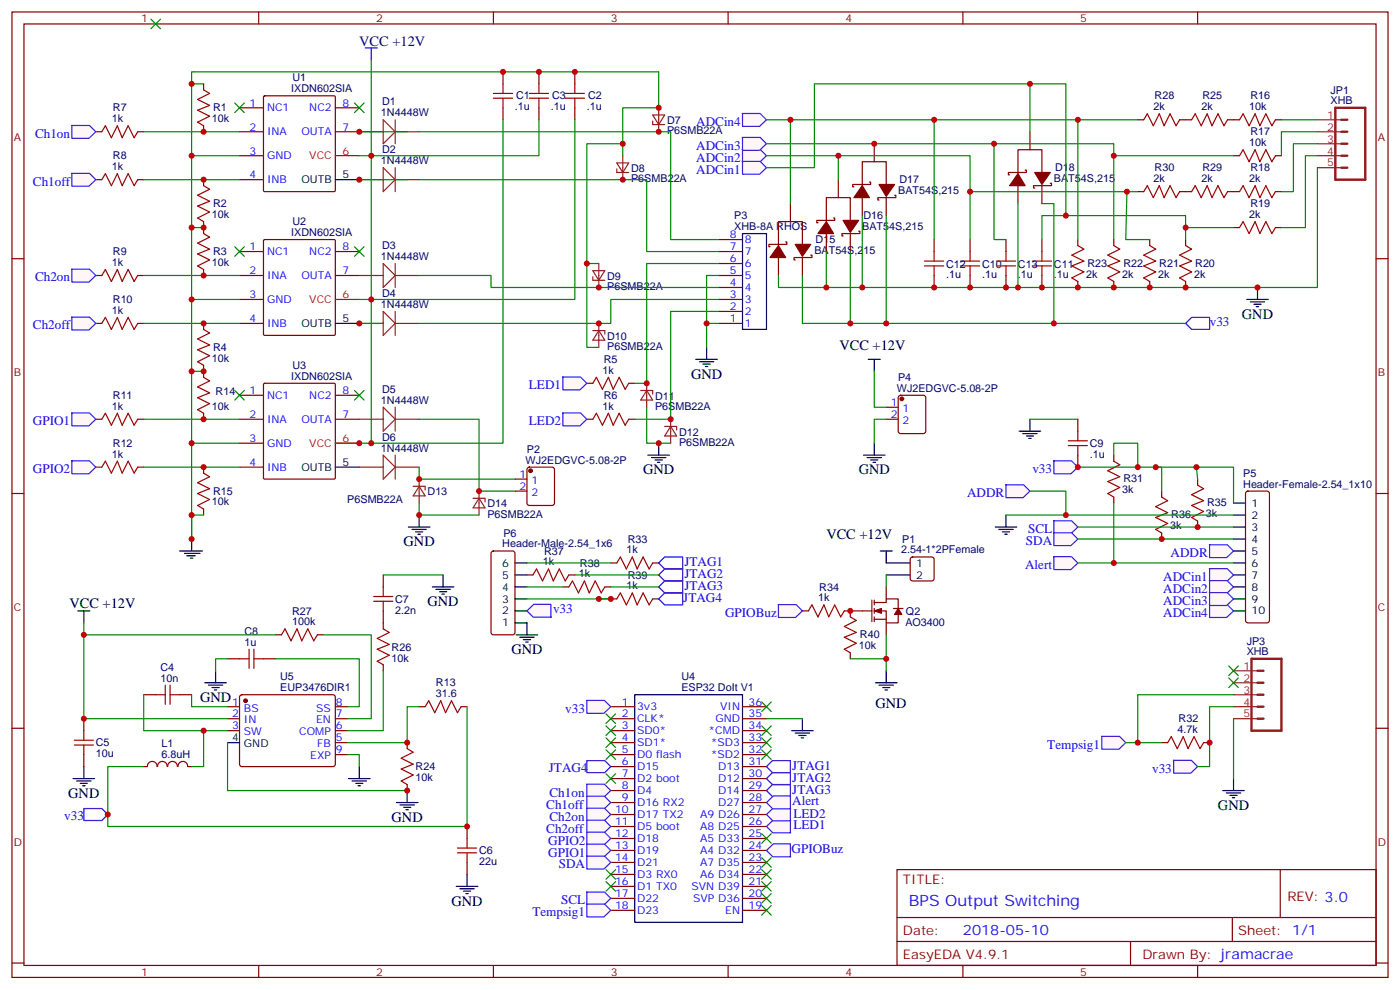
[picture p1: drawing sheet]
<svg xmlns="http://www.w3.org/2000/svg" width="412mm" height="292mm" viewBox="0 0 412 292" stroke-linecap="round" stroke-linejoin="round" font-family="sans-serif">
<g fill="none" stroke="#870000" stroke-width=".35">
<path d="M3.5 3.5h405.4v284.4h-405.4zM7.1 7.1h398.2v277.2h-398.2zM76.2 3.5v3.6M145.3 3.5v3.6M214.5 3.5v3.6M283.6 3.5v3.6M352.8 3.5v3.6M28.2 38.8h1.8M40.6 38.8h1.7M60 24.7v1.8M60 37v1.8M70.6 38.8h7"/>
<path d="M70.6 31.8h7M77.7 28.4l.3-.2h20.4l.3 .2 .1 27.7-.2 .3h-20.6l-.3-.1zM98.8 38.8h7M98.8 31.8h7M148.2 21.2v3.5M148.2 31.8v3.5M158.7 21.2v3.5M158.7 31.8v3.5M169.3 21.2v3.5M169.3 31.8v3.5M303.4 38.8v5.3M335.1 35.3h1.8"/>
<path d="M347.5 35.3h3.5M361.6 35.3h3.5M375.7 35.3h1.8M28.2 52.9h1.8M40.6 52.9h1.7M60 52.9v1.8M70.6 45.9h7M70.6 52.9h7M232.8 60v5.3M246.9 52.9v5.3M254 54.7v-7.1h7.1v7.1M254 58.2v5.3"/>
<path d="M256.1 53.6h.4v.7h-5.3v.7h.3M257.5 42.3v5.3M261.1 58.2v5.3M263.5 57.5h.4v.7h-5.3v.7h.3M299.9 51.2v-7.1h7v7.1M299.9 54.7v5.3M302 50.1h.3v.7h-5.3v.7h.4M306.9 54.7v5.3M309.4 54h.3v.7h-5.3v.7h.4M335.1 56.4h1.8M347.5 56.4h3.5M361.6 56.4h3.5"/>
<path d="M363.4 45.9h1.7M375.7 45.9h1.8M375.7 56.4h1.8M3.5 76.2h3.6M60 65.3v3.5M60 79.4v1.7M70.6 74.1h7M77.7 70.7l.3-.1h20.4l.3 .1 .1 27.7-.2 .3-20.6 .1-.3-.2zM98.8 74.1h7M211.7 74.1h7M211.7 77.6h7M211.7 70.6h7"/>
<path d="M229.3 72.3v-7h7.1v7M229.3 75.8v5.3M231.4 71.3h.4v.7h-5.3v.7h.3M236.4 75.8v5.3M238.8 75.1h.4v.7h-5.3v.8h.3M243.4 65.3v-7.1h7.1v7.1M243.4 68.8v5.3M245.5 64.2h.4v.7h-5.3v.7h.3M250.5 68.8v5.3M252.9 68.1h.4v.7h-5.3v.7h.4M275.2 70.6v3.5M285.8 70.6v3.5"/>
<path d="M296.3 70.6v3.5M306.9 70.6v3.5M317.5 70.6v1.7M328.1 70.6v1.7M338.7 70.6v1.7M349.2 70.6v1.7M363.4 67h1.7M375.7 67h1.8M405.3 76.2h3.6M28.2 81.1h1.8M28.2 95.2h1.8M40.6 81.1h1.7"/>
<path d="M40.6 95.2h1.7M60 95.2v1.8M70.6 88.2h7M70.6 81.1h7M70.6 95.2h7M98.8 81.1h7M211.7 88.2h7M211.7 81.1h7M211.7 95.2h7M211.7 91.7h7M211.7 84.7h7M275.2 81.1v3.6"/>
<path d="M285.8 81.1v3.6M296.3 81.1v3.6M306.9 81.1v3.6M317.5 82.9v1.8M328.1 82.9v1.8M338.7 82.9v1.8M349.2 82.9v1.8M60 107.6v3.5M70.6 116.4h7M77.7 113.1l.3-.2h20.4l.3 .2 .1 27.7-.2 .3h-20.6l-.3-.2zM98.8 116.4h7M172.9 112.9h1.7"/>
<path d="M185.2 112.9h1.8M261.1 119.9h3.5M264.8 116.6l.5-.2h6.7l.5 .2 .2 .5v9.9l-.2 .5-.5 .2h-6.7l-.5-.2-.2-.5v-9.9zM28.2 123.5h1.8M28.2 137.6h1.8M40.6 123.5h1.7M40.6 137.6h1.7M60 121.7v1.8M60 137.6v1.7M70.6 130.5h7M70.6 123.5h7M70.6 137.6h7"/>
<path d="M98.8 123.5h7M155.5 137.8l.4-.2h6.7l.5 .2 .2 .5v9.9l-.2 .5-.5 .2h-6.7l-.5-.3-.2-.4v-9.9zM172.9 123.5h1.7M185.2 123.5h1.8M261.1 123.5h3.5M317.5 123.5v3.5M317.5 134.1v3.5M328.1 134.1v1.7M3.5 145.3h3.6M60 149.9v1.8M151.7 141.1h3.5M151.7 144.6h3.5"/>
<path d="M328.1 146.4v1.8M342.2 144.6v1.8M342.2 157v1.8M352.8 141.1v1.8M352.8 153.5v1.7M367.1 144.8l.5-.2h5.6l.5 .2 .2 .5v37.4l-.2 .5-.5 .2h-5.6l-.5-.2-.2-.5v-37.4zM405.3 145.3h3.6M112.9 169.3v3.6M112.9 179.9v5.3M144.9 162.5l.4-.2h5.7l.6 .4 .1 23.6-.5 .6-5.9 .1-.6-.5-.1-23.5zM155.2 169.3h1.8M165.8 172.9h1.8"/>
<path d="M167.6 169.3h1.7M178.2 172.9h1.7M179.9 165.8h1.8M179.9 176.4h1.8M192.3 165.8h1.7M192.3 176.4h1.7M236.4 179.9h1.7M248.7 179.9h8.1M250.5 179.9v1.8M256.8 176.7v6.4M257.5 177.4h3.6v-1h3.5v2.8M257.5 179.9h3.6v3.5h3.5v-2.4"/>
<path d="M257.5 176.7v1.5M257.5 179.2v1.4M261.1 172.9v3.5M263.2 179.2h2.8M268.3 164.2l.5-.2h5.7l.5 .2 .2 .5v5.7l-.3 .5-.4 .2h-5.7l-.5-.2-.2-.5v-5.7zM67 194h3.6M77.6 194h3.5M81.1 187h1.8M93.5 187h1.7M112.9 195.8v1.8M250.5 192.3v1.7M257.5 181.7v1.4"/>
<path d="M257.5 182.4h3.6M261.1 183.4v3.6M3.5 214.5h3.6M24.7 211.7v3.5M42.3 204.6h3.6M52.9 204.6h3.5M67 208.1h3.6M67 211.7h3.6M67 215.2h3.6M70.8 204.8l.5-.2h26.8l.5 .2 .2 .5-.1 20-.6 .5-27.1-.1-.4-.6v-19.8zM98.8 208.1h3.5M98.8 211.7h3.5"/>
<path d="M98.8 215.2h3.5M98.8 218.7h3.5M119.9 218.7v1.8M123.5 208.1h1.7M135.8 208.1h1.8M179.9 208.1h7.1M179.9 211.7h7.1M179.9 215.2h7.1M179.9 218.7h7.1M218.7 208.1h7.1M218.7 211.7h7.1M218.7 215.2h7.1"/>
<path d="M218.7 218.7h7.1M342.2 218.7h1.8M354.5 218.7h1.8M405.3 214.5h3.6M24.7 222.2v3.6M42.3 225.8h1.1M43.4 225.8a1.41 1.41 0 0 1 1.4-1.6 1.41 1.41 0 0 1 1.4 1.6M46.4 225.8a1.41 1.41 0 0 1 1.4-1.6 1.41 1.41 0 0 1 1.4 1.6M49.4 225.8a1.41 1.41 0 0 1 1.4-1.6 1.41 1.41 0 0 1 1.4 1.6M52.5 225.8a1.41 1.41 0 0 1 1.4-1.5 1.41 1.41 0 0 1 1.4 1.5M55.4 225.8h1M98.8 222.2h3.5"/>
<path d="M119.9 231.1v1.7M179.9 222.2h7.1M179.9 225.8h7.1M179.9 232.8h7.1M179.9 236.4h7.1M179.9 239.9h7.1M179.9 229.3h7.1M218.7 222.2h7.1M218.7 225.8h7.1M218.7 232.8h7.1M218.7 236.4h7.1M218.7 239.9h7.1"/>
<path d="M218.7 229.3h7.1M137.6 243.4v3.5M137.6 254v3.5M179.9 243.4h7.1M179.9 246.9h7.1M179.9 250.5h7.1M179.9 254h7.1M179.9 257.5h7.1M218.7 243.4h7.1M218.7 246.9h7.1M218.7 250.5h7.1M218.7 254h7.1"/>
<path d="M218.7 257.5h7.1M264.2 256.1h141.1v28.2h-141.1zM377.1 256.1v14.1M179.9 261.1h7.1M179.9 264.6h7.1M179.9 268.1h7.1M218.7 261.1h7.1M218.7 264.6h7.1M218.7 268.1h7.1M264.2 270.2h141.1M264.2 277.3h141.1M333 277.3v7"/>
<path d="M363 270.2v7.1M3.5 283.6h3.6M76.2 284.3v3.6M145.3 284.3v3.6M214.5 284.3v3.6M283.6 284.3v3.6M352.8 284.3v3.6M405.3 283.6h3.6"/>
</g>
<g fill="none" stroke="#000" stroke-width=".35">
<path d="M98.8 52.9h7M218.7 68.8h7.1v28.2h-7.1zM98.8 95.2h7M98.8 137.6h7M56.4 158.8v3.5M363.4 148.2h3.5M363.4 151.7h3.5M363.4 155.2h3.5M363.4 158.8h3.5M52.9 162.3h6.7M54.3 163h4.6M55 163.7h2.5"/>
<path d="M56.1 164.4h.7M151.7 165.8h3.5M151.7 169.3h3.5M151.7 172.9h3.5M151.7 176.4h3.5M151.7 179.9h3.5M261.1 165.8h7M261.1 169.3h7M363.4 165.8h3.5M363.4 169.3h3.5M363.4 162.3h3.5M363.4 172.9h3.5"/>
<path d="M363.4 176.4h3.5M363.4 179.9h3.5M151.7 183.4h3.5M67 218.7h3.6M187 204.6h31.7v67h-31.7z"/>
</g>
<path d="M98.8 45.9h7M98.8 88.2h7M98.8 130.5h7" fill="none" stroke="#f00" stroke-width=".35"/>
<g fill="none" stroke="#a10000" stroke-width=".35">
<path d="M30 38.8l1-1.8 1.8 3.6 1.8-3.6 1.4 3.6 1.7-3.6 1.8 3.6 1.1-1.8M60 26.5l1.7 1-3.5 1.8 3.5 1.7-3.5 1.5 3.5 1.7-3.5 1.8 1.8 1M145.3 28.9h5.7M145.3 27.5h5.7M148.2 24.7v2.8M148.2 28.9v2.9M155.9 28.9h5.7M155.9 27.5h5.7M158.7 24.7v2.8M158.7 28.9v2.9M166.5 28.9h5.7M166.5 27.5h5.7"/>
<path d="M169.3 24.7v2.8M169.3 28.9v2.9M336.9 35.3l1.1-1.8 1.7 3.5 1.8-3.5 1.4 3.5 1.8-3.5 1.7 3.5 1.1-1.7M351 35.3l1.1-1.8 1.7 3.5 1.8-3.5 1.4 3.5 1.8-3.5 1.7 3.5 1.1-1.7M365.1 35.3l1.1-1.8 1.7 3.5 1.8-3.5 1.4 3.5 1.8-3.5 1.7 3.5 1.1-1.7M30 52.9l1-1.7 1.8 3.5 1.8-3.5 1.4 3.5 1.7-3.5 1.8 3.5 1.1-1.8M60 54.7l1.7 1-3.5 1.8 3.5 1.8-3.5 1.4 3.5 1.7-3.5 1.8 1.8 1.1M336.9 56.4l1.1-1.7 1.7 3.5 1.8-3.5 1.4 3.5 1.8-3.5 1.7 3.5 1.1-1.8M351 56.4l1.1-1.7 1.7 3.5 1.8-3.5 1.4 3.5 1.8-3.5 1.7 3.5 1.1-1.8M365.1 45.9l1.1-1.8 1.7 3.5 1.8-3.5 1.4 3.5 1.8-3.5 1.7 3.5 1.1-1.7M365.1 56.4l1.1-1.7 1.7 3.5 1.8-3.5 1.4 3.5 1.8-3.5 1.7 3.5 1.1-1.8M60 68.8l1.7 1.1-3.5 1.7 3.5 1.8-3.5 1.4 3.5 1.8-3.5 1.7 1.8 1.1"/>
<path d="M272.3 78.3h5.7M272.3 76.9h5.7M275.2 74.1v2.8M275.2 78.3v2.8M282.9 78.3h5.7M282.9 76.9h5.7M285.8 74.1v2.8M285.8 78.3v2.8M293.5 78.3h5.7M293.5 76.9h5.7M296.3 74.1v2.8M296.3 78.3v2.8"/>
<path d="M304.1 78.3h5.6M304.1 76.9h5.6M306.9 74.1v2.8M306.9 78.3v2.8M317.5 72.3l1.8 1.1-3.6 1.7 3.6 1.8-3.6 1.4 3.6 1.8-3.6 1.7 1.8 1.1M328.1 72.3l1.7 1.1-3.5 1.7 3.5 1.8-3.5 1.4 3.5 1.8-3.5 1.7 1.8 1.1M338.7 72.3l1.7 1.1-3.5 1.7 3.5 1.8-3.5 1.4 3.5 1.8-3.5 1.7 1.8 1.1M349.2 72.3l1.8 1.1-3.5 1.7 3.5 1.8-3.5 1.4 3.5 1.8-3.5 1.7 1.7 1.1M365.1 67l1.1-1.7 1.7 3.5 1.8-3.5 1.4 3.5 1.8-3.5 1.7 3.5 1.1-1.8M30 81.1l1-1.7 1.8 3.5 1.8-3.5 1.4 3.5 1.7-3.5 1.8 3.5 1.1-1.8M30 95.2l1-1.7 1.8 3.5 1.8-3.5 1.4 3.5 1.7-3.5 1.8 3.5 1.1-1.8M60 97l1.7 1.1-3.5 1.7 3.5 1.8-3.5 1.4 3.5 1.8-3.5 1.7 1.8 1.1"/>
<path d="M60 111.1l1.7 1.1-3.5 1.7 3.5 1.8-3.5 1.4 3.5 1.8-3.5 1.8 1.8 1M174.6 112.9l1.1-1.8 1.7 3.6 1.8-3.6 1.4 3.6 1.8-3.6 1.7 3.6 1.1-1.8M30 123.5l1-1.8 1.8 3.5 1.8-3.5 1.4 3.5 1.7-3.5 1.8 3.5 1.1-1.7M30 137.6l1-1.8 1.8 3.5 1.8-3.5 1.4 3.5 1.7-3.5 1.8 3.5 1.1-1.7M60 139.3l1.7 1.1-3.5 1.8 3.5 1.7-3.5 1.4 3.5 1.8-3.5 1.8 1.8 1M174.6 123.5l1.1-1.8 1.7 3.5 1.8-3.5 1.4 3.5 1.8-3.5 1.7 3.5 1.1-1.7M314.7 129.8h5.6M314.7 131.2h5.6M317.5 127v2.8M317.5 131.2v2.9M328.1 135.8l1.7 1.1-3.5 1.7 3.5 1.8-3.5 1.4 3.5 1.8-3.5 1.7 1.8 1.1M342.2 146.4l1.8 1.1-3.6 1.7 3.6 1.8-3.6 1.4 3.6 1.8-3.6 1.7 1.8 1.1"/>
<path d="M352.8 142.9l1.7 1-3.5 1.8 3.5 1.8-3.5 1.4 3.5 1.7-3.5 1.8 1.8 1.1M110.1 177.1h5.6M110.1 175.7h5.6M112.9 172.9v2.8M112.9 177.1v2.8M157 169.3l1-1.7 1.8 3.5 1.8-3.5 1.4 3.5 1.7-3.5 1.8 3.5 1.1-1.8M167.6 172.9l1-1.8 1.8 3.5 1.8-3.5 1.4 3.5 1.7-3.5 1.8 3.5 1.1-1.7M181.7 165.8l1-1.8 1.8 3.6 1.8-3.6 1.4 3.6 1.7-3.6 1.8 3.6 1.1-1.8M181.7 176.4l1-1.8 1.8 3.6 1.8-3.6 1.4 3.6 1.7-3.6 1.8 3.6 1.1-1.8M238.1 179.9l1.1-1.7 1.7 3.5 1.8-3.5 1.4 3.5 1.8-3.5 1.7 3.5 1.1-1.8M70.6 194h2.8M73.4 191.2v5.6"/>
<path d="M74.8 191.2v5.6M74.8 194h2.8M82.9 187l1.1-1.8 1.7 3.5 1.8-3.5 1.4 3.5 1.8-3.5 1.7 3.5 1.1-1.7M112.9 185.2l1.8 1.1-3.6 1.7 3.6 1.8-3.6 1.4 3.6 1.8-3.6 1.7 1.8 1.1M250.5 181.7l1.7 1-3.5 1.8 3.5 1.8-3.5 1.4 3.5 1.7-3.5 1.8 1.8 1.1M21.9 219.4h5.6M21.9 218h5.6M24.7 215.2v2.8M24.7 219.4v2.8M45.9 204.6h2.8M48.7 201.8v5.6M50.1 201.8v5.6"/>
<path d="M50.1 204.6h2.8M125.2 208.1l1.1-1.7 1.8 3.5 1.7-3.5 1.4 3.5 1.8-3.5 1.8 3.5 1-1.8M344 218.7l1-1.7 1.8 3.5 1.7-3.5 1.5 3.5 1.7-3.5 1.8 3.5 1-1.8M119.9 220.5l1.8 1-3.5 1.8 3.5 1.8-3.5 1.4 3.5 1.7-3.5 1.8 1.7 1.1M134.8 251.2h5.6M134.8 249.8h5.6M137.6 246.9v2.9M137.6 251.2v2.8"/>
</g>
<path d="M393.3 31.8h8.9v21.1h-8.9zM395.1 38.8h1.8M395.1 35.3h1.8M395.1 42.3h1.8M395.1 49.4h1.8M395.1 45.9h1.8M368.7 194h8.8v21.2h-8.8zM370.4 197.6h1.8M370.4 204.6h1.8M370.4 201.1h1.8M370.4 211.7h1.8M370.4 208.1h1.8" fill="none" stroke="#8c2424" stroke-width=".71"/>
<g fill="none" stroke="#8c2424" stroke-width=".35">
<path d="M105.8 38.8h7.1M112.9 35.3l3.5 3.5-3.5 3.5zM116.4 38.8h7.1M116.4 35.3v7M192.3 33.9h3.5l-1.8 2.8zM192.3 35.6v1.1h3.5M194 31.8v7M388.1 35.3h7M388.1 38.8h7M105.8 52.9h7.1M112.9 49.4l3.5 3.5-3.5 3.5zM116.4 49.4v7"/>
<path d="M116.4 52.9h7.1M181.7 48h3.5l-1.8 2.8zM181.7 49.7v1.1h3.5M183.4 45.9v7M388.1 42.3h7M388.1 45.9h7M388.1 49.4h7M112.9 77.6l3.5 3.5-3.5 3.6zM116.4 77.6v7.1M174.6 79.7h3.6l-1.8 2.9zM176.4 77.6v7.1M105.8 81.1h7.1"/>
<path d="M105.8 95.2h7.1M112.9 91.7l3.5 3.5-3.5 3.6zM116.4 91.7v7.1M116.4 81.1h7.1M116.4 95.2h7.1M174.6 81.5v1.1h3.6M174.6 97.4h3.6v1M176.4 95.2v7.1M176.4 97.4l1.8 2.8h-3.6zM112.9 119.9l3.5 3.6-3.5 3.5zM116.4 119.9v7.1M188.7 115h3.6v1.1"/>
<path d="M190.5 115l1.8 2.8h-3.6zM190.5 112.9v7M105.8 123.5h7.1M105.8 137.6h7.1M112.9 134.1l3.5 3.5-3.5 3.5zM116.4 134.1v7M116.4 123.5h7.1M116.4 137.6h7.1M195.8 125.6h3.5v1M197.6 125.6l1.7 2.8h-3.5zM197.6 123.5v7M121.7 143.2h3.5v1.1"/>
<path d="M123.5 143.2l1.7 2.9h-3.5zM123.5 141.1v7.1M139.3 146.8h3.6v1M141.1 146.8l1.8 2.8h-3.6zM141.1 144.6v7.1M363.4 197.6h7M363.4 201.1h7M363.4 204.6h7M363.4 208.1h7M363.4 211.7h7"/>
</g>
<g fill="#870000" stroke="#870000" stroke-width=".35">
<path d="M229.3 72.3l2.1 3.5h-4.6z"/>
<path d="M234.2 72h4.6l-2.4 3.5z"/>
<path d="M243.4 65.3l2.1 3.5h-4.6z"/>
<path d="M248.4 64.9h4.5l-2.4 3.5z"/>
<path d="M299.9 51.2l2.1 3.5h-4.6z"/>
<path d="M304.8 50.8h4.6l-2.5 3.5z"/>
<path d="M254 54.7l2.1 3.5h-4.6z"/>
<path d="M258.9 54.3h4.6l-2.4 3.6z"/>
<path d="M257.5 179.9l2.1-.7v1.4z"/>
<path d="M264.6 179.2l1 1.8h-2.1z"/>
<circle cx="156.3" cy="138.6" r=".53"/>
<circle cx="72.3" cy="206.4" r=".53"/>
<circle cx="265.6" cy="117.5" r=".53"/>
</g>
<path d="M107.6 14.1h3.5M109.4 14.1v3.5" fill="none" stroke="#00f" stroke-width=".35"/>
<g fill="#fff7f7" stroke="#420aff" stroke-width=".35">
<path d="M218.6 33.4h5.3l1.9 1.9-2.1 1.9h-5z"/>
<path d="M218.6 44h5.3l1.9 1.9-2.1 1.9h-5z"/>
<path d="M218.6 40.5h5.3l1.9 1.8-2.1 2h-5z"/>
<path d="M218.6 47.5h5.3l1.9 1.9-2.1 1.9h-5z"/>
<path d="M21.1 37h5.3l1.8 1.8-2 1.9h-5z"/>
<path d="M21.1 51.1h5.3l1.8 1.8-2 2h-5z"/>
<path d="M21.1 79.3h5.3l1.8 1.8-2 2h-5z"/>
<path d="M21.1 93.4h5.3l1.8 1.8-2 2h-5z"/>
<path d="M21.1 121.6h5.3l1.8 1.9-2 1.9h-5z"/>
<path d="M21.1 135.7h5.3l1.8 1.9-2 1.9h-5z"/>
<path d="M165.7 111h5.3l1.9 1.9-2.1 1.9h-5z"/>
<path d="M165.7 121.6h5.3l1.9 1.9-2.1 1.9h-5z"/>
<path d="M229.2 178.1h5.3l1.9 1.8-2.1 2h-5z"/>
<path d="M225.8 250.5l2-2h5l.1 3.8h-5.3z"/>
<path d="M172.8 231h5.3l1.8 1.8-2 2h-5z"/>
<path d="M172.8 234.5h5.3l1.8 1.9-2 1.9h-5z"/>
<path d="M172.8 238h5.3l1.8 1.9-2 1.9h-5z"/>
<path d="M172.8 241.6h5.3l1.8 1.8-2 2h-5z"/>
<path d="M172.8 245.1h5.3l1.8 1.8-2 2h-5z"/>
<path d="M172.8 248.6h5.3l1.8 1.9-2 1.9h-5z"/>
</g>
<path d="M22.9 179.9h3.6M24.7 179.9v3.5M102.7 229.3h6.3M103.7 230h4.2M104.8 230.7h2.1M105.5 231.4h.7M105.8 225.8v3.5" fill="none" stroke="#000" stroke-width=".35"/>
<path d="M24.7 238.1h5.3l1.7 1.8-1.7 1.8h-5.3z" fill="none" stroke="#00f" stroke-width=".35"/>
<g fill="#fff7f7" stroke="#420aff" stroke-width=".35">
<path d="M310.4 135.7h5.2l1.9 1.9-2 1.9h-5.1z"/>
<path d="M356.2 178.1h5.3l1.9 1.8-2.1 2h-5z"/>
<path d="M310.4 153.4h5.2l1.9 1.8-2 2h-5.1z"/>
<path d="M310.4 156.9h5.2l1.9 1.9-2 1.9h-5.1z"/>
<path d="M356.2 160.4h5.3l1.9 1.9-2.1 1.9h-5z"/>
<path d="M310.4 164h5.2l1.9 1.8-2 1.9h-5.1z"/>
<path d="M356.2 167.5h5.3l1.9 1.8-2.1 2h-5z"/>
<path d="M356.2 171h5.3l1.9 1.9-2.1 1.9h-5z"/>
<path d="M356.2 174.5h5.3l1.9 1.9-2.1 1.9h-5z"/>
<path d="M225.8 243.4l2-1.9h5l.1 3.8h-5.3z"/>
<path d="M225.8 239.9l2-2h5l.1 3.8h-5.3z"/>
<path d="M172.8 262.7h5.3l1.8 1.9-2 1.9h-5z"/>
<path d="M172.8 252.1h5.3l1.8 1.9-2 1.9h-5z"/>
</g>
<path d="M225.8 225.8l1.7-1.8h5.3v3.5h-5.3zM225.8 229.3l1.7-1.8h5.3v3.6h-5.3zM225.8 232.8l1.7-1.7h5.3v3.5h-5.3z" fill="none" stroke="#00f" stroke-width=".35"/>
<g fill="#fff7f7" stroke="#420aff" stroke-width=".35">
<path d="M172.8 266.3h5.3l1.8 1.8-2 2h-5z"/>
<path d="M225.8 236.4l2-2h5l.1 3.8h-5.3z"/>
</g>
<path d="M300.2 127h6.4M301.3 127.7h4.2M302.3 128.4h2.1M303 129.1h.7M303.4 123.5v3.5M233.2 215.2h6.3M234.2 215.9h4.3M235.3 216.6h2.1M236 217.3h.7M236.4 211.7v3.5" fill="none" stroke="#000" stroke-width=".35"/>
<g fill="#fff7f7" stroke="#420aff" stroke-width=".35">
<path d="M345.6 223.9h5.3l1.9 1.9-2.1 1.9h-5z"/>
<path d="M172.8 206.3h5.3l1.8 1.8-2 2h-5z"/>
<path d="M324.5 216.9h5.3l1.8 1.8-2 2h-5z"/>
</g>
<path d="M293.2 155.2h6.3M294.2 155.9h4.2M295.3 156.6h2.1M296 157.3h.7M296.3 151.7v3.5" fill="none" stroke="#000" stroke-width=".35"/>
<path d="M296.2 142.8h5.3l1.9 1.8-2 2h-5.1z" fill="#fff7f7" stroke="#420aff" stroke-width=".35"/>
<g fill="none" stroke="#000" stroke-width=".35">
<path d="M367.2 88.2h6.4M368.3 88.9h4.2M369.4 89.6h2.1M370.1 90.3h.7M370.4 84.7v3.5M205 105.8h6.3M206 106.5h4.3M207.1 107.2h2.1M207.8 108h.7M208.1 102.3v3.5M255.8 105.8h3.5M257.5 105.8v3.6"/>
<path d="M190.9 134.1h6.3M191.9 134.8h4.2M193 135.5h2.1M193.7 136.2h.7M194 130.5v3.6M254.4 134.1h6.3M255.4 134.8h4.2M256.5 135.5h2.1M257.2 136.2h.7M257.5 130.5v3.6M120.3 155.2h6.3M121.4 155.9h4.2"/>
<path d="M122.4 156.6h2.1M123.1 157.3h.7M123.5 151.7v3.5M127.4 172.9h6.3M128.4 173.6h4.2M129.5 174.3h2.1M130.2 175h.7M130.5 169.3v3.6M259.3 162.3h3.5M261.1 162.3v3.5M63.5 197.6v3.5M152 187h6.4"/>
<path d="M153.1 187.7h4.2M154.2 188.4h2.1M154.9 189.1h.7M155.2 183.4v3.6M261.1 197.6v3.5M60.3 201.1h6.4M61.4 201.8h4.2M62.4 202.5h2.2M63.1 203.2h.8M257.9 201.1h6.3M258.9 201.8h4.3M260 202.5h2.1"/>
<path d="M260.7 203.2h.7M21.5 229.3h6.4M22.6 230h4.2M23.6 230.7h2.2M24.3 231.4h.7M24.7 225.8v3.5M116.8 236.4h6.3M117.8 237.1h4.3M118.9 237.8h2.1M119.6 238.5h.7M119.9 232.8v3.6M360.2 232.8h6.3"/>
<path d="M361.2 233.5h4.3M362.3 234.2h2.1M363 234.9h.7M363.4 229.3v3.5M137.6 257.5v3.6M134.4 261.1h6.4M135.5 261.8h4.2M136.5 262.5h2.1M137.2 263.2h.7"/>
</g>
<path d="M194 165.8l1.8-1.8h5.3v3.6h-5.3zM194 169.3l1.8-1.7h5.3v3.5h-5.3zM194 172.9l1.8-1.8h5.3v3.5h-5.3zM194 176.4l1.8-1.8h5.3v3.6h-5.3zM172.9 224h5.3l1.7 1.8-1.7 1.7h-5.3z" fill="none" stroke="#00f" stroke-width=".35"/>
<path d="M155.2 179.9l2.1-1.9h5l.1 3.8h-5.3z" fill="#fff7f7" stroke="#420aff" stroke-width=".35"/>
<path d="M349.2 95.2l1.8-1.7h5.3v3.5h-5.3z" fill="none" stroke="#00f" stroke-width=".35"/>
<g fill="none" stroke="#008700" stroke-width=".35">
<path d="M109.4 17.6v112.9h-10.6M42.3 38.8h28.3M56.4 24.7h3.6M105.8 38.8h14.1M123.5 38.8h74.1v31.8h14.1M148.2 35.3v95.2h-38.8M158.7 35.3v10.6h-52.9M169.3 35.3v52.9h-63.5M225.8 35.3h91.7M232.8 35.3v24.7M275.2 35.3v35.3M303.4 38.8v-14.1h-63.5v24.7h-14.1"/>
<path d="M303.4 24.7h10.6v38.8M335.1 35.3h-17.6v35.3M377.5 35.3h10.6M388.1 38.8h-10.6v7.1M42.3 52.9h28.3M56.4 45.9v-24.7h137.6v10.6h-10.6v14.1M56.4 45.9v21.1h3.6M56.4 45.9h14.2M105.8 52.9h14.1M123.5 52.9h67v21.2h21.2M183.4 42.3h-10.5v35.3M225.8 42.3h102.3v3.6"/>
<path d="M225.8 45.9h21.1v7M246.9 45.9h38.9v24.7M285.8 56.4h49.3M292.8 42.3v28.3h3.5M299.9 60v24.7M306.9 60h3.5v35.2M332 56.4l-.4 14.2h7.1M363.4 45.9h-35.3v24.7M388.1 49.4v35.3h-158.8v-3.6M388.1 45.9h-3.6v21.1h-7M388.1 42.3h-7.1v14.1h-3.5M56.4 67v21.2h14.2"/>
<path d="M176.4 77.6h-3.5v24.7h3.5M211.7 77.6h-21.2v35.3h-3.5M243.4 74.1v10.6M250.5 74.1v21.1M254 63.5v21.2M261.1 63.5v31.7M349.2 67v-3.5h-42.3v7.1M363.4 67h-14.2v3.6M42.3 95.2h28.3M42.3 81.1h28.3M56.4 88.2v21.2h3.6M105.8 95.2h7.1"/>
<path d="M123.5 81.1h21.1v3.6h67.1M211.7 95.2h-3.6v7.1M211.7 81.1h-3.6v14.1M211.7 88.2h-31.8v7h-56.4M211.7 91.7h-14.1v31.8h-10.6M236.4 81.1v14.1h112.8M56.4 109.4v21.1h14.2M190.5 119.9v10.6h7.1M257.5 109.4v10.5h3.6M42.3 137.6h28.3M42.3 123.5h28.3M56.4 130.5v28.3"/>
<path d="M123.5 123.5h17.6v21.1h10.6M123.5 137.6v3.5h28.2M261.1 123.5h-3.6v7M303.4 123.5h14.1M317.5 137.6h45.9v10.6M328.1 134.1v-3.6h7v7.1M340.4 137.6h1.8v7M352.4 137.6l.4 3.5M56.4 151.7h3.6M123.5 148.2v3.5h17.6M296.3 151.7h67.1M303.4 144.6h10.6v7.1"/>
<path d="M317.5 158.8h45.9M317.5 155.2h45.9M328.1 148.2v17.6M112.9 169.3h17.6M155.2 165.8h24.7M155.2 172.9h10.6M155.2 176.4h24.7M169.3 169.3h24.7M179.9 172.9h14.1M261.1 169.3v3.6M317.5 165.8h45.9M24.7 183.4v28.3h42.3"/>
<path d="M24.7 187h56.4M67 194h-3.5v3.6M81.1 194h24.7v14.1h-3.5M95.2 187h14.2v24.7h-7.1M112.9 197.6v17.6h-10.6M250.5 194h10.6M261.1 187v10.6M42.3 204.6v10.6h17.7M56.4 204.6v3.5h10.6M67 215.2h-7v10.6h-3.6M67 218.7v14.1h52.9M123.5 208.1h-3.6v10.6h-17.6"/>
<path d="M137.6 208.1v35.3h-105.9v-17.6h10.6M225.8 211.7h10.6M335.1 218.7h7.1M363.4 208.1h-7.1v17.7h-3.5M363.4 204.6h-28.3v14.1h-3.5M363.4 211.7v17.6M102.3 222.2h3.5v3.6"/>
</g>
<g fill="#c00">
<circle cx="261.1" cy="194" r=".88"/>
<circle cx="250.5" cy="179.9" r=".88"/>
<circle cx="176.4" cy="176.4" r=".88"/>
<circle cx="179.9" cy="176.4" r=".88"/>
<circle cx="314" cy="63.5" r=".88"/>
<circle cx="303.4" cy="24.7" r=".88"/>
<circle cx="370.4" cy="84.7" r=".88"/>
<circle cx="137.6" cy="243.4" r=".88"/>
<circle cx="299.9" cy="84.7" r=".88"/>
<circle cx="243.4" cy="84.7" r=".88"/>
<circle cx="254" cy="84.7" r=".88"/>
<circle cx="257.5" cy="42.3" r=".88"/>
<circle cx="328.1" cy="45.9" r=".88"/>
<circle cx="275.2" cy="35.3" r=".88"/>
<circle cx="275.2" cy="84.7" r=".88"/>
<circle cx="232.8" cy="35.3" r=".88"/>
<circle cx="317.5" cy="35.3" r=".88"/>
<circle cx="306.9" cy="84.7" r=".88"/>
<circle cx="296.3" cy="84.7" r=".88"/>
<circle cx="285.8" cy="84.7" r=".88"/>
<circle cx="317.5" cy="84.7" r=".88"/>
<circle cx="335.1" cy="137.6" r=".88"/>
<circle cx="314" cy="151.7" r=".88"/>
<circle cx="317.5" cy="137.6" r=".88"/>
<circle cx="328.1" cy="84.7" r=".88"/>
<circle cx="338.7" cy="84.7" r=".88"/>
<circle cx="349.3" cy="84.7" r=".88"/>
<circle cx="335.1" cy="218.7" r=".88"/>
<circle cx="342.2" cy="158.7" r=".88"/>
<circle cx="352.8" cy="155.2" r=".88"/>
<circle cx="31.8" cy="239.9" r=".88"/>
<circle cx="24.7" cy="187" r=".88"/>
<circle cx="60" cy="215.2" r=".88"/>
<circle cx="24.7" cy="211.7" r=".88"/>
<circle cx="183.4" cy="42.3" r=".88"/>
<circle cx="172.9" cy="77.6" r=".88"/>
<circle cx="197.6" cy="123.5" r=".88"/>
<circle cx="176.4" cy="95.2" r=".88"/>
<circle cx="183.4" cy="52.9" r=".88"/>
<circle cx="56.4" cy="158.7" r=".88"/>
<circle cx="169.3" cy="21.2" r=".88"/>
<circle cx="158.8" cy="21.2" r=".88"/>
<circle cx="148.2" cy="21.2" r=".88"/>
<circle cx="105.8" cy="52.9" r=".88"/>
<circle cx="105.8" cy="38.8" r=".88"/>
<circle cx="208.1" cy="95.2" r=".88"/>
<circle cx="60" cy="67" r=".88"/>
<circle cx="60" cy="109.4" r=".88"/>
<circle cx="105.8" cy="130.5" r=".88"/>
<circle cx="109.4" cy="45.9" r=".88"/>
<circle cx="109.4" cy="88.2" r=".88"/>
<circle cx="105.8" cy="95.2" r=".88"/>
<circle cx="60" cy="38.8" r=".88"/>
<circle cx="60" cy="52.9" r=".88"/>
<circle cx="60" cy="81.1" r=".88"/>
<circle cx="60" cy="95.2" r=".88"/>
<circle cx="60" cy="123.5" r=".88"/>
<circle cx="60" cy="137.6" r=".88"/>
<circle cx="56.4" cy="130.5" r=".88"/>
<circle cx="56.4" cy="109.4" r=".88"/>
<circle cx="56.4" cy="151.7" r=".88"/>
<circle cx="56.4" cy="88.2" r=".88"/>
<circle cx="56.4" cy="67" r=".88"/>
<circle cx="56.4" cy="45.9" r=".88"/>
<circle cx="56.4" cy="24.7" r=".88"/>
<circle cx="109.4" cy="130.5" r=".88"/>
<circle cx="194" cy="38.8" r=".88"/>
<circle cx="176.4" cy="84.7" r=".88"/>
<circle cx="190.5" cy="112.9" r=".88"/>
<circle cx="123.5" cy="141.1" r=".88"/>
<circle cx="141.1" cy="144.6" r=".88"/>
<circle cx="194" cy="31.7" r=".88"/>
<circle cx="119.9" cy="218.7" r=".88"/>
<circle cx="356.3" cy="218.7" r=".88"/>
<circle cx="340.4" cy="137.6" r=".88"/>
<circle cx="352.4" cy="137.6" r=".88"/>
<circle cx="328.1" cy="165.8" r=".88"/>
<circle cx="246.9" cy="45.9" r=".88"/>
<circle cx="285.8" cy="56.4" r=".88"/>
<circle cx="261.1" cy="95.2" r=".88"/>
<circle cx="250.5" cy="95.2" r=".88"/>
<circle cx="310.4" cy="95.2" r=".88"/>
<circle cx="349.3" cy="67" r=".88"/>
<circle cx="292.8" cy="42.3" r=".88"/>
<circle cx="194" cy="130.5" r=".88"/>
<circle cx="119.9" cy="232.8" r=".88"/>
<circle cx="123.5" cy="151.7" r=".88"/>
<circle cx="332" cy="56.4" r=".88"/>
</g>
<g fill="#c00" stroke="#008700" stroke-width=".35">
<path d="M104.4 30.3l2.8 2.9zM107.2 30.3l-2.8 2.9z"/>
<path d="M104.4 72.7l2.8 2.8zM107.2 72.7l-2.8 2.8z"/>
<path d="M69.1 72.7l2.9 2.8zM72 72.7l-2.9 2.8z"/>
<path d="M69.1 30.3l2.9 2.9zM72 30.3l-2.9 2.9z"/>
<path d="M44.4 5.6l2.9 2.9zM47.3 5.6l-2.9 2.9z"/>
<path d="M104.4 115l2.8 2.8zM107.2 115l-2.8 2.8z"/>
<path d="M69.1 115l2.9 2.8zM72 115l-2.9 2.8z"/>
<path d="M178.5 217.3l2.8 2.8zM178.5 220.1l2.8-2.8z"/>
<path d="M178.5 213.8l2.8 2.8zM181.3 213.8l-2.8 2.8z"/>
<path d="M178.5 210.3l2.8 2.8zM181.3 210.3l-2.8 2.8z"/>
<path d="M178.5 227.9l2.8 2.8zM181.3 227.9l-2.8 2.8z"/>
<path d="M178.5 259.6l2.8 2.9zM181.3 259.6l-2.8 2.9z"/>
<path d="M178.5 256.1l2.8 2.8zM178.5 258.9l2.8-2.8z"/>
<path d="M224.4 213.8l2.8 2.8zM227.2 213.8l-2.8 2.8z"/>
<path d="M224.4 217.3l2.8 2.8zM227.2 217.3l-2.8 2.8z"/>
<path d="M224.4 220.8l2.8 2.9zM224.4 223.7l2.8-2.9z"/>
<path d="M224.4 266.7l2.8 2.8zM227.2 266.7l-2.8 2.8z"/>
<path d="M178.5 220.8l2.8 2.9zM181.3 220.8l-2.8 2.9z"/>
<path d="M224.4 206.7l2.8 2.9zM227.2 206.7l-2.8 2.9z"/>
<path d="M224.4 245.5l2.8 2.9zM227.2 245.5l-2.8 2.9z"/>
<path d="M224.4 252.6l2.8 2.8zM227.2 252.6l-2.8 2.8z"/>
<path d="M224.4 256.1l2.8 2.8zM227.2 256.1l-2.8 2.8z"/>
<path d="M224.4 259.6l2.8 2.9zM224.4 262.5l2.8-2.9z"/>
<path d="M224.4 263.2l2.8 2.8zM227.2 263.2l-2.8 2.8z"/>
<path d="M361.9 196.1l2.9 2.9zM364.8 196.1l-2.9 2.9z"/>
<path d="M361.9 199.7l2.9 2.8zM364.8 199.7l-2.9 2.8z"/>
</g>
<text font-size="4.6" fill="#00f" x="267.8" y="266.7">BPS Output Switching</text>
<text font-size="4.2" fill="#000080" x="105.8" y="13.4">VCC +12V</text>
<g font-size="4.2">
<text x="365.8" y="93.8">GND</text>
<text x="247.3" y="103">VCC +12V</text>
<text x="203.6" y="111.5">GND</text>
<text x="189.4" y="139.7">GND</text>
<text x="252.9" y="139.7">GND</text>
<text x="118.9" y="160.9">GND</text>
<text x="243.4" y="158.8">VCC +12V</text>
<text x="20.5" y="179.2">VCC +12V</text>
<text x="125.9" y="178.5">GND</text>
<text x="150.6" y="192.6">GND</text>
<text x="58.9" y="206.7">GND</text>
<text x="257.9" y="208.5">GND</text>
<text x="20.1" y="234.9">GND</text>
<text x="358.8" y="238.5">GND</text>
<text x="115.4" y="242">GND</text>
<text x="133" y="266.7">GND</text>
</g>
<text font-size="4.2" fill="#00f" x="283.6" y="275.5">2018-05-10</text>
<g font-size="3.9" fill="#00f">
<text x="10.3" y="40.6">Ch1on</text>
<text x="205.1" y="37">ADCin4</text>
<text x="205.1" y="47.6">ADCin2</text>
<text x="205.1" y="44.1">ADCin3</text>
<text x="205.1" y="51.2">ADCin1</text>
<text x="9.7" y="54.7">Ch1off</text>
<text x="10.3" y="82.9">Ch2on</text>
<text x="356.4" y="96">v33</text>
<text x="9.7" y="97">Ch2off</text>
<text x="155.8" y="114.7">LED1</text>
<text x="9.7" y="125.2">GPIO1</text>
<text x="155.8" y="125.2">LED2</text>
<text x="9.7" y="139.3">GPIO2</text>
<text x="304.1" y="139.3">v33</text>
<text x="284.9" y="146.4">ADDR</text>
<text x="302.2" y="160.5">SDA</text>
<text x="302.9" y="157">SCL</text>
<text x="201.6" y="166.7">JTAG1</text>
<text x="302" y="167.6">Alert</text>
<text x="344.8" y="164">ADDR</text>
<text x="201.6" y="170.2">JTAG2</text>
<text x="201.6" y="173.7">JTAG3</text>
<text x="342.7" y="171.1">ADCin1</text>
<text x="201.3" y="177.3">JTAG4</text>
<text x="342.7" y="174.6">ADCin2</text>
<text x="342.7" y="178.2">ADCin3</text>
<text x="162.9" y="180.6">v33</text>
<text x="213.6" y="181.7">GPIOBuz</text>
<text x="342.7" y="181.7">ADCin4</text>
<text x="166.5" y="209.9">v33</text>
<text x="308.5" y="220.5">Tempsig1</text>
<text x="161.7" y="227.4">JTAG4</text>
<text x="233.4" y="226.7">JTAG1</text>
<text x="339.4" y="227.5">v33</text>
<text x="233.4" y="230.2">JTAG2</text>
<text x="233.4" y="233.7">JTAG3</text>
<text x="160.9" y="238.3">Ch1off</text>
<text x="161.9" y="234.8">Ch1on</text>
<text x="233.4" y="237.1">Alert</text>
<text x="18.9" y="241.6">v33</text>
<text x="160.9" y="245.4">Ch2off</text>
<text x="161.9" y="241.8">Ch2on</text>
<text x="233.7" y="244.3">LED1</text>
<text x="233.7" y="240.8">LED2</text>
<text x="161.5" y="248.9">GPIO2</text>
<text x="233.2" y="251.4">GPIOBuz</text>
<text x="161.5" y="252.4">GPIO1</text>
<text x="164.6" y="255.8">SDA</text>
<text x="156.8" y="269.9">Tempsig1</text>
<text x="165.3" y="266.3">SCL</text>
</g>
<g font-size="3.9" fill="#800">
<text x="266" y="260.4">TITLE:</text>
<text x="379.2" y="265.3">REV: 3.0</text>
<text x="266" y="275.5">Date:</text>
<text x="364.8" y="275.5">Sheet: 1/1</text>
<text x="266" y="282.6">EasyEDA V4.9.1</text>
<text x="336.5" y="282.6">Drawn By: jramacrae</text>
</g>
<g font-size="3.2" fill="#800">
<text x="41.6" y="6.5">1</text>
<text x="110.8" y="6.5">2</text>
<text x="179.9" y="6.5">3</text>
<text x="249.1" y="6.5">4</text>
<text x="318.2" y="6.5">5</text>
<text x="4.1" y="41.6">A</text>
<text x="405.9" y="41.6">A</text>
<text x="4.1" y="110.8">B</text>
<text x="405.9" y="110.8">B</text>
<text x="4.1" y="179.9">C</text>
<text x="405.9" y="179.9">C</text>
<text x="4.1" y="249.1">D</text>
<text x="405.9" y="249.1">D</text>
<text x="41.6" y="287.3">1</text>
<text x="110.8" y="287.3">2</text>
<text x="179.9" y="287.3">3</text>
<text x="249.1" y="287.3">4</text>
<text x="318.2" y="287.3">5</text>
</g>
<g font-size="3.2" fill="#000080">
<text x="86.2" y="24">U1</text>
<text x="85.8" y="27.2">IXDN602SIA</text>
<text x="152" y="29.3">C1</text>
<text x="162.6" y="29.3">C3</text>
<text x="173.2" y="29.3">C2</text>
<text x="340.1" y="29.3">R28</text>
<text x="354.2" y="29.3">R25</text>
<text x="368.3" y="29.3">R16</text>
<text x="391.9" y="27.7">JP1</text>
<text x="32.9" y="36">1k</text>
<text x="33.3" y="32.8">R7</text>
<text x="62.4" y="36">10k</text>
<text x="62.8" y="32.8">R1</text>
<text x="112.2" y="34.2">1N4448W</text>
<text x="112.6" y="31">D1</text>
<text x="151.7" y="32.5">.1u</text>
<text x="162.3" y="32.5">.1u</text>
<text x="172.9" y="32.5">.1u</text>
<text x="339.8" y="32.5">2k</text>
<text x="353.9" y="32.5">2k</text>
<text x="368" y="32.5">10k</text>
<text x="391.9" y="30.7">XHB</text>
<text x="196.5" y="39.6">P6SMB22A</text>
<text x="196.5" y="36.6">D7</text>
<text x="368.3" y="39.9">R17</text>
<text x="33.3" y="46.9">R8</text>
<text x="112.6" y="45.2">D2</text>
<text x="368" y="43">10k</text>
<text x="32.9" y="50.1">1k</text>
<text x="112.2" y="48.3">1N4448W</text>
<text x="185.9" y="53.7">P6SMB22A</text>
<text x="185.9" y="50.7">D8</text>
<text x="264.9" y="54">D17</text>
<text x="310.4" y="53.6">BAT54S,215</text>
<text x="310.8" y="50.4">D18</text>
<text x="339.8" y="53.6">2k</text>
<text x="340.1" y="50.4">R30</text>
<text x="353.9" y="53.6">2k</text>
<text x="354.2" y="50.4">R29</text>
<text x="368" y="53.6">2k</text>
<text x="368.3" y="50.4">R18</text>
<text x="264.6" y="57.2">BAT54S,215</text>
<text x="62.4" y="64.2">10k</text>
<text x="62.8" y="61">R2</text>
<text x="216.3" y="64.6">P3</text>
<text x="254.4" y="64.6">D16</text>
<text x="368" y="64.2">2k</text>
<text x="368.3" y="61">R19</text>
<text x="85.8" y="69.5">IXDN602SIA</text>
<text x="86.2" y="66.3">U2</text>
<text x="216.3" y="67.7">XHB-8A RHOS</text>
<text x="240.2" y="71.6">D15</text>
<text x="254" y="67.7">BAT54S,215</text>
<text x="33.3" y="75.1">R9</text>
<text x="62.8" y="75.1">R3</text>
<text x="112.2" y="76.6">1N4448W</text>
<text x="112.6" y="73.4">D3</text>
<text x="239.9" y="74.8">BAT54S,215</text>
<text x="32.9" y="78.3">1k</text>
<text x="62.4" y="78.3">10k</text>
<text x="178.9" y="82.4">D9</text>
<text x="278.7" y="81.9">.1u</text>
<text x="278.7" y="78.9">C12</text>
<text x="289.3" y="81.9">.1u</text>
<text x="289.3" y="78.9">C10</text>
<text x="299.9" y="81.9">.1u</text>
<text x="299.9" y="78.9">C13</text>
<text x="310.4" y="81.9">.1u</text>
<text x="310.4" y="78.9">C11</text>
<text x="320" y="81.8">2k</text>
<text x="320.3" y="78.7">R23</text>
<text x="330.6" y="81.8">2k</text>
<text x="330.9" y="78.7">R22</text>
<text x="341.1" y="81.8">2k</text>
<text x="341.5" y="78.7">R21</text>
<text x="351.7" y="81.8">2k</text>
<text x="352.1" y="78.7">R20</text>
<text x="33.3" y="89.3">R10</text>
<text x="112.6" y="87.5">D4</text>
<text x="178.9" y="85.4">P6SMB22A</text>
<text x="32.9" y="92.4">1k</text>
<text x="112.2" y="90.7">1N4448W</text>
<text x="178.9" y="100.1">D10</text>
<text x="62.4" y="106.5">10k</text>
<text x="62.8" y="103.4">R4</text>
<text x="177.8" y="106.9">R5</text>
<text x="178.9" y="103.1">P6SMB22A</text>
<text x="85.8" y="111.8">IXDN602SIA</text>
<text x="86.2" y="108.7">U3</text>
<text x="177.5" y="110.1">1k</text>
<text x="264.5" y="112.2">P4</text>
<text x="33.3" y="117.5">R11</text>
<text x="63.5" y="116.2">R14</text>
<text x="112.2" y="118.9">1N4448W</text>
<text x="112.6" y="115.7">D5</text>
<text x="177.8" y="117.5">R6</text>
<text x="193" y="117.7">D11</text>
<text x="264.2" y="115.4">WJ2EDGVC-5.08-2P</text>
<text x="32.9" y="120.7">1k</text>
<text x="62.4" y="120.7">10k</text>
<text x="177.5" y="120.7">1k</text>
<text x="193" y="120.7">P6SMB22A</text>
<text x="33.3" y="131.6">R12</text>
<text x="112.6" y="129.8">D6</text>
<text x="200" y="131.3">P6SMB22A</text>
<text x="200" y="128.3">D12</text>
<text x="321" y="131.7">C9</text>
<text x="32.9" y="134.8">1k</text>
<text x="112.2" y="133">1N4448W</text>
<text x="154.8" y="136.5">WJ2EDGVC-5.08-2P</text>
<text x="155.2" y="133.3">P2</text>
<text x="321" y="134.9">.1u</text>
<text x="330.9" y="142">R31</text>
<text x="366.2" y="143.6">Header-Female-2.54_1x10</text>
<text x="366.2" y="140.6">P5</text>
<text x="62.4" y="148.9">10k</text>
<text x="62.8" y="145.7">R15</text>
<text x="102.3" y="148.2">P6SMB22A</text>
<text x="125.9" y="145.9">D13</text>
<text x="143.6" y="149.4">D14</text>
<text x="330.6" y="145.2">3k</text>
<text x="355.6" y="149">R35</text>
<text x="143.6" y="152.5">P6SMB22A</text>
<text x="344.7" y="155.8">3k</text>
<text x="345" y="152.6">R36</text>
<text x="355.2" y="152.2">3k</text>
<text x="148" y="161.2">Header-Male-2.54_1x6</text>
<text x="148.3" y="158">P6</text>
<text x="184.9" y="159.8">R33</text>
<text x="265.8" y="159.8">P1</text>
<text x="159.9" y="166.5">1k</text>
<text x="160.3" y="163.3">R37</text>
<text x="170.8" y="166.9">R38</text>
<text x="184.6" y="163">1k</text>
<text x="265.4" y="163">2.54-1*2PFemale</text>
<text x="170.5" y="170">1k</text>
<text x="184.6" y="173.6">1k</text>
<text x="184.9" y="170.4">R39</text>
<text x="241.3" y="173.9">R34</text>
<text x="116.4" y="177.5">C7</text>
<text x="241" y="177.1">1k</text>
<text x="86" y="184.2">100k</text>
<text x="86" y="181.1">R27</text>
<text x="116.4" y="180.7">2.2n</text>
<text x="266.7" y="184.2">AO3400</text>
<text x="266.9" y="181.1">Q2</text>
<text x="72" y="190.1">1u</text>
<text x="72" y="187">C8</text>
<text x="115.4" y="191.6">R26</text>
<text x="252.9" y="191.2">10k</text>
<text x="253.3" y="188">R40</text>
<text x="367.2" y="189.9">JP3</text>
<text x="47.3" y="197.5">C4</text>
<text x="115.4" y="194.8">10k</text>
<text x="367.2" y="193">XHB</text>
<text x="47.3" y="200.7">10n</text>
<text x="82.5" y="203.5">EUP3476DIR1</text>
<text x="82.5" y="200.3">U5</text>
<text x="128.4" y="202.1">R13</text>
<text x="200.7" y="203.5">ESP32 DoIt V1</text>
<text x="200.7" y="200.3">U4</text>
<text x="128.4" y="205.3">31.6</text>
<text x="346.8" y="215.9">4.7k</text>
<text x="347.2" y="212.7">R32</text>
<text x="28.2" y="219.9">C5</text>
<text x="47.6" y="220">L1</text>
<text x="28.2" y="223.1">10u</text>
<text x="47.6" y="223.2">6.8uH</text>
<text x="122.4" y="226.9">R24</text>
<text x="122.4" y="230.1">10k</text>
<text x="141.1" y="251.6">C6</text>
<text x="141.1" y="254.8">22u</text>
</g>
<g font-size="3.2" fill="#00f">
<text x="73.5" y="31.4">1</text>
<text x="78.7" y="32.8">NC1</text>
<text x="91.1" y="32.8">NC2</text>
<text x="100.9" y="31.4">8</text>
<text x="73.5" y="38.5">2</text>
<text x="78.7" y="39.9">INA</text>
<text x="88.8" y="39.9">OUTA</text>
<text x="100.9" y="38.5">7</text>
<text x="73.5" y="45.5">3</text>
<text x="78.7" y="46.9">GND</text>
<text x="73.5" y="52.6">4</text>
<text x="78.7" y="54">INB</text>
<text x="214.9" y="70.2">8</text>
<text x="219.4" y="71.6">8</text>
<text x="73.5" y="73.7">1</text>
<text x="78.7" y="75.1">NC1</text>
<text x="91.1" y="75.1">NC2</text>
<text x="100.9" y="73.7">8</text>
<text x="214.9" y="77.3">6</text>
<text x="214.9" y="73.7">7</text>
<text x="219.4" y="75.1">7</text>
<text x="73.5" y="80.8">2</text>
<text x="78.7" y="82.2">INA</text>
<text x="88.8" y="82.2">OUTA</text>
<text x="100.9" y="80.8">7</text>
<text x="214.9" y="80.8">5</text>
<text x="219.4" y="82.2">5</text>
<text x="219.4" y="78.7">6</text>
<text x="73.5" y="87.8">3</text>
<text x="78.7" y="89.3">GND</text>
<text x="214.9" y="87.8">3</text>
<text x="214.9" y="84.3">4</text>
<text x="219.4" y="89.3">3</text>
<text x="219.4" y="85.7">4</text>
<text x="73.5" y="94.9">4</text>
<text x="214.9" y="94.9">1</text>
<text x="214.9" y="91.4">2</text>
<text x="219.4" y="92.8">2</text>
<text x="78.7" y="96.3">INB</text>
<text x="219.4" y="96.3">1</text>
<text x="73.5" y="116.1">1</text>
<text x="78.7" y="117.5">NC1</text>
<text x="91.1" y="117.5">NC2</text>
<text x="100.9" y="116.1">8</text>
<text x="262.4" y="119.6">1</text>
<text x="73.5" y="123.1">2</text>
<text x="78.7" y="124.5">INA</text>
<text x="88.8" y="124.5">OUTA</text>
<text x="100.9" y="123.1">7</text>
<text x="262.4" y="123.1">2</text>
<text x="265.9" y="121.4">1</text>
<text x="265.9" y="124.9">2</text>
<text x="73.5" y="130.2">3</text>
<text x="78.7" y="131.6">GND</text>
<text x="73.5" y="137.2">4</text>
<text x="78.7" y="138.6">INB</text>
<text x="153" y="140.8">1</text>
<text x="156.5" y="142.5">1</text>
<text x="153" y="144.3">2</text>
<text x="156.5" y="146.1">2</text>
<text x="68.4" y="207.8">1</text>
<text x="71.9" y="209.6">BS</text>
<text x="93.1" y="209.6">SS</text>
<text x="99" y="207.8">8</text>
<text x="183.2" y="207.8">1</text>
<text x="187.7" y="209.2">3v3</text>
<text x="212.1" y="209.2">VIN</text>
<text x="220.5" y="207.8">36</text>
<text x="68.4" y="211.3">2</text>
<text x="68.4" y="214.8">3</text>
<text x="71.9" y="213.1">IN</text>
<text x="93.1" y="213.1">EN</text>
<text x="99" y="214.8">6</text>
<text x="99" y="211.3">7</text>
<text x="183.2" y="214.8">3</text>
<text x="183.2" y="211.3">2</text>
<text x="187.7" y="212.7">CLK*</text>
<text x="210.7" y="212.7">GND</text>
<text x="220.5" y="211.3">35</text>
<text x="220.5" y="214.8">34</text>
<text x="71.9" y="216.6">SW</text>
<text x="88.2" y="216.6">COMP</text>
<text x="93.5" y="220.1">FB</text>
<text x="99" y="218.4">5</text>
<text x="99" y="221.9">9</text>
<text x="183.2" y="221.9">5</text>
<text x="183.2" y="218.4">4</text>
<text x="187.7" y="219.8">SD1*</text>
<text x="187.7" y="216.3">SD0*</text>
<text x="208.7" y="216.3">*CMD</text>
<text x="209.4" y="219.8">*SD3</text>
<text x="220.5" y="218.4">33</text>
<text x="220.5" y="221.9">32</text>
<text x="91.4" y="223.7">EXP</text>
<text x="183.2" y="225.4">6</text>
<text x="187.7" y="226.8">D15</text>
<text x="187.7" y="223.3">D0 flash</text>
<text x="209.4" y="223.3">*SD2</text>
<text x="211.5" y="226.8">D13</text>
<text x="220.5" y="225.4">31</text>
<text x="183.2" y="232.5">8</text>
<text x="183.2" y="229">7</text>
<text x="187.7" y="233.9">D4</text>
<text x="187.7" y="230.4">D2 boot</text>
<text x="211.5" y="233.9">D14</text>
<text x="211.5" y="230.4">D12</text>
<text x="220.5" y="232.5">29</text>
<text x="220.5" y="229">30</text>
<text x="181.2" y="239.5">10</text>
<text x="183.2" y="236">9</text>
<text x="187.7" y="237.4">D16 RX2</text>
<text x="211.5" y="237.4">D27</text>
<text x="220.5" y="236">28</text>
<text x="220.5" y="239.5">27</text>
<text x="181.2" y="243.1">11</text>
<text x="187.7" y="244.5">D5 boot</text>
<text x="187.7" y="240.9">D17 TX2</text>
<text x="206.2" y="240.9">A9 D26</text>
<text x="206.2" y="244.5">A8 D25</text>
<text x="220.5" y="243.1">26</text>
<text x="181.2" y="250.1">13</text>
<text x="181.2" y="246.6">12</text>
<text x="187.7" y="251.5">D19</text>
<text x="187.7" y="248">D18</text>
<text x="206.2" y="248">A5 D33</text>
<text x="206.2" y="251.5">A4 D32</text>
<text x="220.5" y="246.6">25</text>
<text x="220.5" y="250.1">24</text>
<text x="181.2" y="257.2">15</text>
<text x="181.2" y="253.6">14</text>
<text x="187.7" y="255.1">D21</text>
<text x="206.2" y="255.1">A7 D35</text>
<text x="220.5" y="253.6">23</text>
<text x="220.5" y="257.2">22</text>
<text x="181.2" y="260.7">16</text>
<text x="187.7" y="262.1">D1 TX0</text>
<text x="187.7" y="258.6">D3 RX0</text>
<text x="203.7" y="262.1">SVN D39</text>
<text x="206.2" y="258.6">A6 D34</text>
<text x="220.5" y="260.7">21</text>
<text x="181.2" y="267.8">18</text>
<text x="181.2" y="264.2">17</text>
<text x="187.7" y="269.2">D23</text>
<text x="187.7" y="265.6">D22</text>
<text x="204.2" y="265.6">SVP D36</text>
<text x="213.6" y="269.2">EN</text>
<text x="220.5" y="264.2">20</text>
<text x="220.5" y="267.8">19</text>
</g>
<g font-size="3.2" fill="#8d2323">
<text x="391" y="34.9">1</text>
<text x="391" y="38.5">2</text>
<text x="391" y="42">3</text>
<text x="391" y="45.5">4</text>
<text x="391" y="49">5</text>
<text x="366.3" y="197.2">1</text>
<text x="366.3" y="200.7">2</text>
<text x="366.3" y="204.3">3</text>
<text x="366.3" y="207.8">4</text>
<text x="366.3" y="211.3">5</text>
</g>
<g font-size="3.2" fill="#f00">
<text x="91.1" y="46.9">VCC</text>
<text x="100.9" y="45.5">6</text>
<text x="91.1" y="89.3">VCC</text>
<text x="100.9" y="87.8">6</text>
<text x="91.1" y="131.6">VCC</text>
<text x="100.9" y="130.2">6</text>
</g>
<g font-size="3.2">
<text x="88.8" y="54">OUTB</text>
<text x="100.9" y="52.6">5</text>
<text x="100.9" y="94.9">5</text>
<text x="88.8" y="96.3">OUTB</text>
<text x="100.9" y="137.2">5</text>
<text x="88.8" y="138.6">OUTB</text>
<text x="368.7" y="149.2">1</text>
<text x="368.7" y="152.8">2</text>
<text x="368.7" y="156.3">3</text>
<text x="368.7" y="159.8">4</text>
<text x="147.9" y="166.9">6</text>
<text x="269.9" y="166.9">1</text>
<text x="368.7" y="163.3">5</text>
<text x="368.7" y="166.9">6</text>
<text x="147.9" y="173.9">4</text>
<text x="147.9" y="170.4">5</text>
<text x="269.9" y="170.4">2</text>
<text x="368.7" y="170.4">7</text>
<text x="368.7" y="173.9">8</text>
<text x="147.9" y="177.4">3</text>
<text x="368.7" y="177.4">9</text>
<text x="147.9" y="184.5">1</text>
<text x="147.9" y="181">2</text>
<text x="368.7" y="181">10</text>
<text x="68.4" y="218.4">4</text>
<text x="71.9" y="220.1">GND</text>
</g>
</svg>
